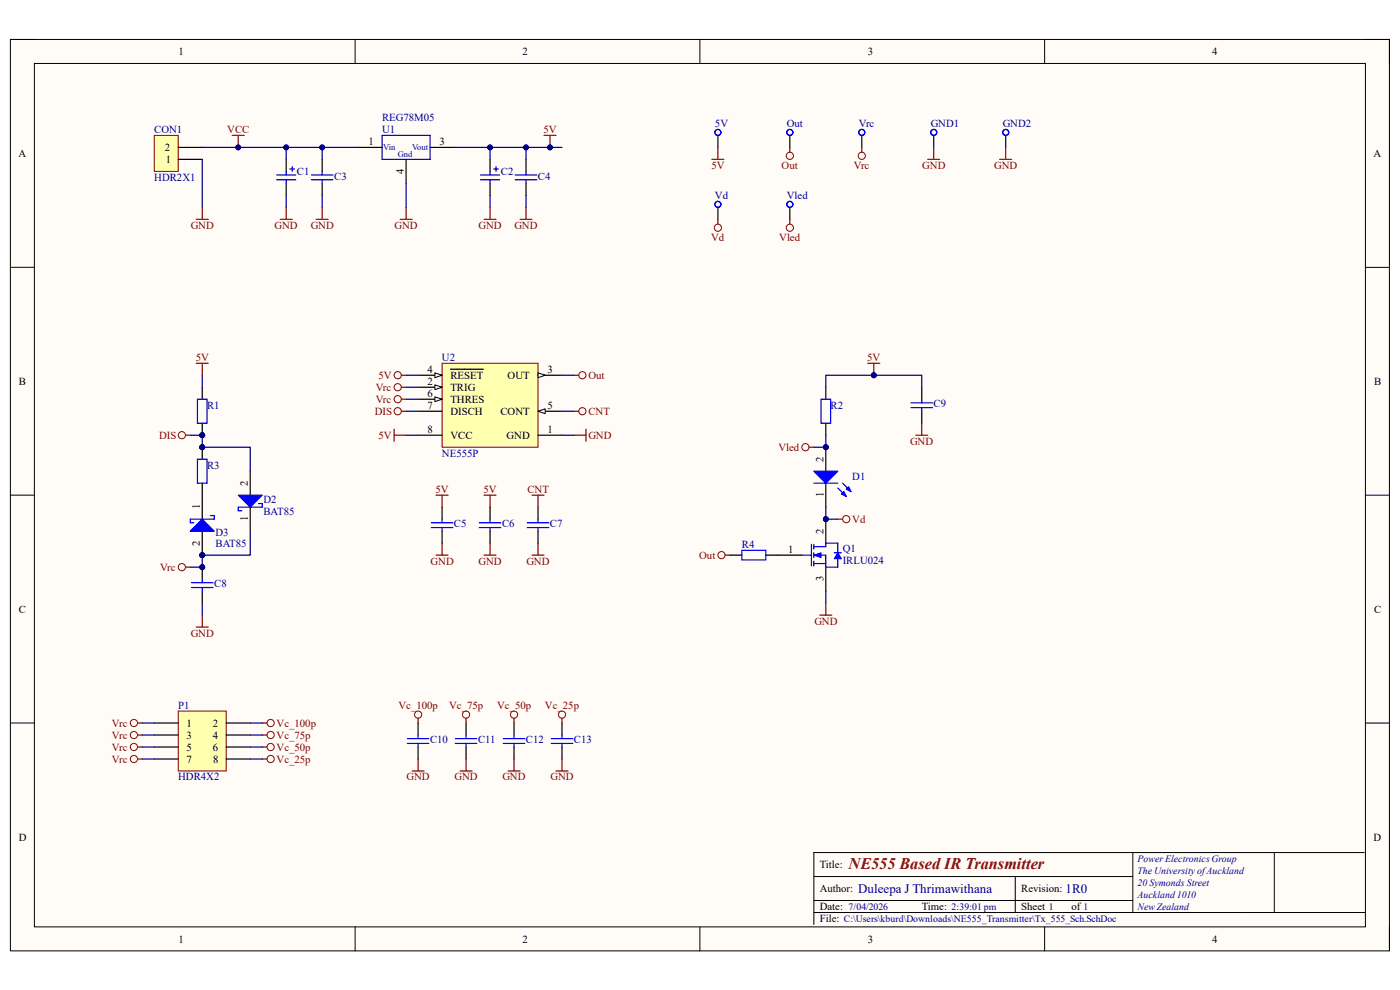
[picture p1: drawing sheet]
<svg xmlns="http://www.w3.org/2000/svg" width="297mm" height="210mm" viewBox="0 0 297 210" stroke-linecap="round" stroke-linejoin="round" font-family="sans-serif">
<path d="M2.2 8.4h292.6v193.3h-292.6z" fill-rule="evenodd" fill="#fffcf8"/>
<path d="M2.2 8.4h292.6v193.3h-292.6z" fill="none" stroke="#000" stroke-width=".21"/>
<path d="M7.3 13.5h282.4v183.1h-282.4z" fill-rule="evenodd" fill="#fffcf8"/>
<g fill="none" stroke="#000" stroke-width=".21">
<path d="M2.2 8.4h5.1M7.3 13.5h282.4v183.1h-282.4zM75.3 8.4v5.1M148.5 8.4v5.1M221.6 8.4v5.1M289.7 8.4h5.1v5.1M2.2 56.7h5.1M289.7 56.7h5.1M2.2 105h5.1M289.7 105.1h5.1M2.2 153.4h5.1M289.7 153.4h5.1"/>
<path d="M75.3 196.6v5.1M148.5 196.6v5.1M172.7 185.9h67.6M172.7 193.6h117M172.7 191h67.6M215.4 185.9v7.7M221.6 196.6v5.1M240.3 180.9v12.7M270.3 180.9v12.7M289.4 180.9h-116.7v15.2M294.8 196.6v5.1"/>
</g>
<path d="M93.8 77.1h20.3v17.8h-20.3z" fill-rule="evenodd" fill="#ffffb0"/>
<path d="M93.8 77.1h20.3v17.8h-20.3z" fill="none" stroke="#800000" stroke-width=".21"/>
<path d="M88.7 82.1h5.1M114.1 92.3h5.1" fill="none" stroke="#000" stroke-width=".25"/>
<path d="M92.3 81.6l1.5 .5-1.5 .6z" fill="#f8fcff"/>
<path d="M92.3 81.6l1.5 .5-1.5 .6z" fill="none" stroke="#000" stroke-width=".21"/>
<path d="M114.1 79.6h5.1" fill="none" stroke="#000" stroke-width=".25"/>
<path d="M114.1 79.1l1.6 .5-1.6 .5z" fill="#f8fcff"/>
<path d="M114.1 79.1l1.6 .5-1.6 .5z" fill="none" stroke="#000" stroke-width=".21"/>
<path d="M88.7 79.6h5.1" fill="none" stroke="#000" stroke-width=".25"/>
<path d="M92.3 79.1l1.5 .5-1.5 .5z" fill="#f8fcff"/>
<path d="M92.3 79.1l1.5 .5-1.5 .5z" fill="none" stroke="#000" stroke-width=".21"/>
<path d="M95.6 78.3h6.9M114.1 87.2h5.1" fill="none" stroke="#000" stroke-width=".25"/>
<path d="M114.1 87.2l1.6-.5v1z" fill="#f8fcff"/>
<path d="M114.1 87.2l1.6-.5v1z" fill="none" stroke="#000" stroke-width=".21"/>
<path d="M88.7 84.7h5.1" fill="none" stroke="#000" stroke-width=".25"/>
<path d="M92.3 84.2l1.5 .5-1.5 .5z" fill="#f8fcff"/>
<path d="M92.3 84.2l1.5 .5-1.5 .5z" fill="none" stroke="#000" stroke-width=".21"/>
<path d="M60.7 33.8v2.6M60.7 38.9v2.5M76 31.3h5.1M86.2 33.8v5.1M91.2 31.3h5.1M104 33.8v2.6M104 38.9v2.5M88.7 87.2h5.1M88.7 92.3h5.1" fill="none" stroke="#000" stroke-width=".25"/>
<g fill="none" stroke="#00f" stroke-width=".25">
<path d="M58.7 37.1h4M58.7 38.1h4M60.7 36.4v.7M60.7 38.1v.8M61.5 35.8h1M62 35.3v1.1M81.1 28.7v5.1M81.1 28.7h10.1v5.1h-10.1M101.9 37.1h4.1M101.9 38.1h4.1M104 36.4v.7M104 38.1v.8"/>
<path d="M104.7 35.9h1M105.2 35.3v1.1"/>
</g>
<path d="M49.3 28.7h2.5M50.5 28.7v2.6M59.4 46.5h2.6M60.7 44v2.5M67.1 46.5h2.5M68.3 44v2.5M84.9 46.5h2.5M86.2 44v2.5M102.7 46.5h2.5M104 44v2.5M110.3 46.5h2.6M111.6 44v2.5" fill="none" stroke="#800000" stroke-width=".25"/>
<circle cx="50.5" cy="31.3" r=".51" fill="#000080"/>
<circle cx="50.5" cy="31.3" r=".51" fill="none" stroke="#000080" stroke-width=".21"/>
<path d="M115.4 28.7h2.6M116.7 28.7v2.6" fill="none" stroke="#800000" stroke-width=".25"/>
<circle cx="116.7" cy="31.3" r=".51" fill="#000080"/>
<circle cx="116.7" cy="31.3" r=".51" fill="none" stroke="#000080" stroke-width=".21"/>
<path d="M32.7 28.7h5.1v7.7h-5.1z" fill-rule="evenodd" fill="#ffffb0"/>
<g fill="none" stroke="#800000" stroke-width=".21">
<path d="M32.7 28.7h5.1v7.7h-5.1z"/>
<circle cx="84.4" cy="79.6" r=".76"/>
<circle cx="123.6" cy="79.6" r=".76"/>
<circle cx="84.4" cy="82.1" r=".76"/>
<circle cx="84.4" cy="84.7" r=".76"/>
<circle cx="84.4" cy="87.2" r=".76"/>
<circle cx="123.6" cy="87.2" r=".76"/>
</g>
<path d="M37.8 33.8h5.1M37.8 31.3h5.1" fill="none" stroke="#000" stroke-width=".25"/>
<g fill="none" stroke="#800000" stroke-width=".25">
<path d="M41.6 46.5h2.6M42.9 44v2.5M85.1 79.6h1.1M121.8 79.6h1M83.6 92.3h2.6M83.6 91.1v2.5M85.1 87.2h1.1M85.1 82.1h1.1M85.1 84.7h1.1M121.8 92.3h2.5M121.8 87.2h1M124.3 91.1v2.5"/>
<path d="M92.5 117.8h2.6M92.5 105h2.6M93.8 105v2.6M93.8 115.2v2.6M102.7 117.8h2.5M102.7 105h2.5M104 105v2.6M104 115.2v2.6M112.9 117.8h2.5M112.9 105h2.5M114.1 105v2.6M114.1 115.2v2.6"/>
</g>
<circle cx="42.9" cy="120.3" r=".51" fill="#000080"/>
<circle cx="42.9" cy="120.3" r=".51" fill="none" stroke="#000080" stroke-width=".21"/>
<path d="M42.9 120.3v2.6M42.9 125.4v2.5" fill="none" stroke="#000" stroke-width=".25"/>
<circle cx="42.9" cy="120.3" r=".51" fill="#000080"/>
<circle cx="42.9" cy="120.3" r=".51" fill="none" stroke="#000080" stroke-width=".21"/>
<g fill="none" stroke="#00f" stroke-width=".25">
<path d="M66.1 37.1h4.5M66.1 38.1h4.5M68.3 36.4v.7M68.3 38.1v.8M109.3 37.1h4.6M109.3 38.1h4.6M111.6 36.4v.7M111.6 38.1v.8M91.5 110.9h4.6M91.5 111.9h4.6M93.8 110.1v.8M93.8 111.9v.8"/>
<path d="M101.7 110.9h4.6M101.7 111.9h4.6M104 110.1v.8M104 111.9v.8M111.8 110.9h4.6M111.8 111.9h4.6M114.1 110.1v.8M114.1 111.9v.8M40.6 123.6h4.6M40.6 124.6h4.6M42.9 122.9v.7M42.9 124.6v.8"/>
</g>
<path d="M68.3 33.8v2.6M68.3 38.9v2.5M111.6 33.8v2.6M111.6 38.9v2.5M93.8 107.6v2.5M93.8 112.7v2.5M104 107.6v2.5M104 112.7v2.5M114.1 107.6v2.5M114.1 112.7v2.5" fill="none" stroke="#000" stroke-width=".25"/>
<circle cx="42.9" cy="92.3" r=".51" fill="#000080"/>
<circle cx="42.9" cy="92.3" r=".51" fill="none" stroke="#000080" stroke-width=".21"/>
<path d="M42.9 82.1v2.6M42.9 89.8v2.5" fill="none" stroke="#000" stroke-width=".25"/>
<circle cx="42.9" cy="92.3" r=".51" fill="#000080"/>
<circle cx="42.9" cy="92.3" r=".51" fill="none" stroke="#000080" stroke-width=".21"/>
<path d="M41.9 84.7h2v5.1h-2z" fill="none" stroke="#00f" stroke-width=".25"/>
<circle cx="42.9" cy="94.9" r=".51" fill="#000080"/>
<circle cx="42.9" cy="94.9" r=".51" fill="none" stroke="#000080" stroke-width=".21"/>
<path d="M42.9 94.9v2.5" fill="none" stroke="#000" stroke-width=".25"/>
<circle cx="42.9" cy="94.9" r=".51" fill="#000080"/>
<circle cx="42.9" cy="94.9" r=".51" fill="none" stroke="#000080" stroke-width=".21"/>
<path d="M53.1 100v5M42.9 102.5v2.5M53.1 107.6v5.1" fill="none" stroke="#000" stroke-width=".25"/>
<path d="M41.9 97.4h2v5.1h-2zM54.9 106.8h.7v.8h-5.1v.8h.8" fill="none" stroke="#00f" stroke-width=".25"/>
<path d="M41.6 77.1h2.6M42.9 77.1v2.5M39.3 92.3h1.1M41.6 133h2.6M42.9 130.5v2.5" fill="none" stroke="#800000" stroke-width=".25"/>
<circle cx="38.6" cy="92.3" r=".76" fill="none" stroke="#800000" stroke-width=".21"/>
<path d="M50.5 105h5.1l-2.5 2.6z" fill="#00f"/>
<path d="M50.5 105h5.1l-2.5 2.6z" fill="none" stroke="#00f" stroke-width=".25"/>
<circle cx="42.9" cy="117.8" r=".51" fill="#000080"/>
<circle cx="42.9" cy="117.8" r=".51" fill="none" stroke="#000080" stroke-width=".21"/>
<path d="M42.9 112.7v5.1" fill="none" stroke="#000" stroke-width=".25"/>
<circle cx="42.9" cy="117.8" r=".51" fill="#000080"/>
<circle cx="42.9" cy="117.8" r=".51" fill="none" stroke="#000080" stroke-width=".21"/>
<path d="M42.9 105v5.1" fill="none" stroke="#000" stroke-width=".25"/>
<path d="M44.7 109.4h.8v.7h-5.1v.8h.7" fill="none" stroke="#00f" stroke-width=".25"/>
<path d="M40.4 112.7l2.5-2.6 2.6 2.6z" fill="#00f"/>
<path d="M40.4 112.7l2.5-2.6 2.6 2.6z" fill="none" stroke="#00f" stroke-width=".25"/>
<circle cx="38.6" cy="120.3" r=".76" fill="none" stroke="#800000" stroke-width=".21"/>
<path d="M39.3 120.3h1.1" fill="none" stroke="#800000" stroke-width=".25"/>
<circle cx="175.2" cy="110.1" r=".51" fill="#000080"/>
<circle cx="175.2" cy="110.1" r=".51" fill="none" stroke="#000080" stroke-width=".21"/>
<path d="M175.2 110.1v5.1" fill="none" stroke="#000" stroke-width=".25"/>
<circle cx="175.2" cy="110.1" r=".51" fill="#000080"/>
<circle cx="175.2" cy="110.1" r=".51" fill="none" stroke="#000080" stroke-width=".21"/>
<path d="M165 117.8h5.1M175.2 120.3v5.1" fill="none" stroke="#000" stroke-width=".25"/>
<path d="M170.1 117.8h2M172.1 115.5v4.6M172.7 115.5v1M172.7 117.3v1M172.7 119v1.1M172.7 116h2.5M172.7 117.8h2.5v2.5M172.7 119.5h2.5" fill="none" stroke="#00f" stroke-width=".25"/>
<path d="M172.7 117.8l1.5-.5v1z" fill="#00f"/>
<path d="M172.7 117.8l1.5-.5v1z" fill="none" stroke="#00f" stroke-width=".21"/>
<path d="M175.2 116v-.8h2.5v2.1M177.7 118.5v1.8h-2.5" fill="none" stroke="#00f" stroke-width=".25"/>
<path d="M177.7 117.3l.8 1.2h-1.5z" fill="#00f"/>
<path d="M177.7 117.3l.8 1.2h-1.5z" fill="none" stroke="#00f" stroke-width=".21"/>
<path d="M177 117.3h1.5" fill="none" stroke="#00f" stroke-width=".25"/>
<circle cx="175.2" cy="94.9" r=".51" fill="#000080"/>
<circle cx="175.2" cy="94.9" r=".51" fill="none" stroke="#000080" stroke-width=".21"/>
<path d="M175.2 94.9v5.1" fill="none" stroke="#000" stroke-width=".25"/>
<circle cx="175.2" cy="94.9" r=".51" fill="#000080"/>
<circle cx="175.2" cy="94.9" r=".51" fill="none" stroke="#000080" stroke-width=".21"/>
<path d="M175.2 102.5v5.1" fill="none" stroke="#000" stroke-width=".25"/>
<path d="M172.7 100h5l-2.5 2.5z" fill="#00f"/>
<path d="M172.7 100h5l-2.5 2.5zM177.7 103.5l1.8 1.8M178.8 102.5l1.7 1.8" fill="none" stroke="#00f" stroke-width=".25"/>
<path d="M178.5 104.8l.5-.5 .5 1z" fill="#00f"/>
<path d="M178.5 104.8l.5-.5 .5 1z" fill="none" stroke="#00f" stroke-width=".25"/>
<path d="M180 103.3l.5 1-1-.5z" fill="#00f"/>
<path d="M174.2 84.7h2v5.1h-2zM157.4 116.7h5.1v2.1h-5.1zM172.7 102.5h5M180 103.3l.5 1-1-.5z" fill="none" stroke="#00f" stroke-width=".25"/>
<path d="M175.2 82.1v2.6M175.2 89.8v2.5M154.8 117.8h2.6M162.5 117.8h2.5" fill="none" stroke="#000" stroke-width=".25"/>
<path d="M184.1 77.1h2.5M185.4 77.1v2.5" fill="none" stroke="#800000" stroke-width=".25"/>
<circle cx="185.4" cy="79.6" r=".51" fill="#000080"/>
<circle cx="185.4" cy="79.6" r=".51" fill="none" stroke="#000080" stroke-width=".21"/>
<g fill="none" stroke="#800000" stroke-width=".25">
<path d="M194.3 92.3h2.5M195.5 89.8v2.5M153.8 117.8h1M173.9 130.5h2.6M175.2 127.9v2.6M29.2 153.4h1M29.2 155.9h1M29.2 158.5h1M55.6 153.4h1M55.6 155.9h1M55.6 158.5h1M88.7 152.4v1"/>
<path d="M98.9 152.4v1M109.1 152.4v1M119.2 152.4v1M29.2 161h1M55.6 161h1M87.4 163.6h2.6M88.7 161v2.6M97.6 163.6h2.5M98.9 161v2.6M107.8 163.6h2.5M109.1 161v2.6M118 163.6h2.5"/>
<path d="M119.2 161v2.6"/>
</g>
<g fill="none" stroke="#800000" stroke-width=".21">
<circle cx="153.1" cy="117.8" r=".76"/>
<circle cx="28.4" cy="153.4" r=".76"/>
<circle cx="28.4" cy="158.5" r=".76"/>
<circle cx="28.4" cy="155.9" r=".76"/>
<circle cx="57.4" cy="153.4" r=".76"/>
<circle cx="57.4" cy="155.9" r=".76"/>
<circle cx="57.4" cy="158.5" r=".76"/>
<circle cx="88.7" cy="151.6" r=".76"/>
<circle cx="98.9" cy="151.6" r=".76"/>
<circle cx="109.1" cy="151.6" r=".76"/>
<circle cx="119.2" cy="151.6" r=".76"/>
<circle cx="28.4" cy="161" r=".76"/>
<circle cx="57.4" cy="161" r=".76"/>
</g>
<path d="M195.5 82.1v2.6M195.5 87.2v2.6M88.7 153.4v2.5M88.7 158.5v2.5M98.9 153.4v2.5M98.9 158.5v2.5M109.1 153.4v2.5M109.1 158.5v2.5M119.2 153.4v2.5M119.2 158.5v2.5" fill="none" stroke="#000" stroke-width=".25"/>
<g fill="none" stroke="#00f" stroke-width=".25">
<path d="M193.3 85.5h4.5M193.3 86.5h4.5M195.5 84.7v.8M195.5 86.5v.7M86.4 156.7h4.6M86.4 157.7h4.6M88.7 155.9v.8M88.7 157.7v.8M96.6 156.7h4.6M96.6 157.7h4.6M98.9 155.9v.8M98.9 157.7v.8"/>
<path d="M106.8 156.7h4.5M106.8 157.7h4.5M109.1 155.9v.8M109.1 157.7v.8M116.9 156.7h4.6M116.9 157.7h4.6M119.2 155.9v.8M119.2 157.7v.8"/>
</g>
<path d="M37.8 150.8h10.2v12.8h-10.2z" fill-rule="evenodd" fill="#ffffb0"/>
<g fill="none" stroke="#800000" stroke-width=".21">
<path d="M37.8 150.8h10.2v12.8h-10.2z"/>
<circle cx="167.6" cy="33.1" r=".76"/>
<circle cx="182.8" cy="33.1" r=".76"/>
<circle cx="152.3" cy="48.3" r=".76"/>
<circle cx="167.6" cy="48.3" r=".76"/>
<circle cx="170.9" cy="94.9" r=".76"/>
<circle cx="179.5" cy="110.1" r=".76"/>
</g>
<g fill="none" stroke="#000" stroke-width=".25">
<path d="M152.3 28.7v2.6M167.6 28.7v2.6M182.8 28.7v2.6M198.1 28.7v2.6M213.4 28.7v2.6M152.3 44v2.5M167.6 44v2.5M32.7 153.4h5.1M32.7 155.9h5.1M32.7 158.5h5.1M48 153.4h5.1M48 155.9h5.1"/>
<path d="M48 158.5h5.1M32.7 161h5.1M48 161h5.1"/>
</g>
<g fill="none" stroke="#00f" stroke-width=".25">
<circle cx="152.3" cy="28.1" r=".64"/>
<circle cx="167.6" cy="28.1" r=".64"/>
<circle cx="182.8" cy="28.1" r=".64"/>
<circle cx="198.1" cy="28.1" r=".64"/>
<circle cx="213.4" cy="28.1" r=".64"/>
<circle cx="152.3" cy="43.4" r=".64"/>
<circle cx="167.6" cy="43.4" r=".64"/>
</g>
<path d="M151 33.8h2.6M152.3 31.3v2.5M167.6 31.3v1M182.8 31.3v1M196.8 33.8h2.6M198.1 31.3v2.5M212.1 33.8h2.5M213.4 31.3v2.5M152.3 46.5v1.1M167.6 46.5v1.1M171.6 94.9h1.1M177.7 110.1h1.1" fill="none" stroke="#800000" stroke-width=".25"/>
<path d="M42.9 31.3h33.1" fill="none" stroke="#000080" stroke-width=".25"/>
<circle cx="68.3" cy="31.3" r=".51" fill="#000080"/>
<circle cx="68.3" cy="31.3" r=".51" fill="none" stroke="#000080" stroke-width=".21"/>
<circle cx="60.7" cy="31.3" r=".51" fill="#000080"/>
<circle cx="60.7" cy="31.3" r=".51" fill="none" stroke="#000080" stroke-width=".21"/>
<circle cx="50.5" cy="31.3" r=".51" fill="#000080"/>
<circle cx="50.5" cy="31.3" r=".51" fill="none" stroke="#000080" stroke-width=".21"/>
<path d="M96.3 31.3h22.9" fill="none" stroke="#000080" stroke-width=".25"/>
<circle cx="104" cy="31.3" r=".51" fill="#000080"/>
<circle cx="104" cy="31.3" r=".51" fill="none" stroke="#000080" stroke-width=".21"/>
<circle cx="111.6" cy="31.3" r=".51" fill="#000080"/>
<circle cx="111.6" cy="31.3" r=".51" fill="none" stroke="#000080" stroke-width=".21"/>
<circle cx="116.7" cy="31.3" r=".51" fill="#000080"/>
<circle cx="116.7" cy="31.3" r=".51" fill="none" stroke="#000080" stroke-width=".21"/>
<path d="M104 31.3v2.5" fill="none" stroke="#000080" stroke-width=".25"/>
<circle cx="104" cy="31.3" r=".51" fill="#000080"/>
<circle cx="104" cy="31.3" r=".51" fill="none" stroke="#000080" stroke-width=".21"/>
<path d="M111.6 31.3v2.5" fill="none" stroke="#000080" stroke-width=".25"/>
<circle cx="111.6" cy="31.3" r=".51" fill="#000080"/>
<circle cx="111.6" cy="31.3" r=".51" fill="none" stroke="#000080" stroke-width=".21"/>
<path d="M60.7 31.3v2.5" fill="none" stroke="#000080" stroke-width=".25"/>
<circle cx="60.7" cy="31.3" r=".51" fill="#000080"/>
<circle cx="60.7" cy="31.3" r=".51" fill="none" stroke="#000080" stroke-width=".21"/>
<path d="M68.3 31.3v2.5" fill="none" stroke="#000080" stroke-width=".25"/>
<circle cx="68.3" cy="31.3" r=".51" fill="#000080"/>
<circle cx="68.3" cy="31.3" r=".51" fill="none" stroke="#000080" stroke-width=".21"/>
<g fill="none" stroke="#000080" stroke-width=".25">
<path d="M42.9 33.8v10.2M86.2 38.9v5.1M60.7 41.4v2.6M68.3 41.4v2.6M104 41.4v2.6M111.6 41.4v2.6M42.9 79.6v2.5M86.2 79.6h2.5M119.2 79.6h2.6M42.9 92.3v2.6M86.2 92.3h2.5M86.2 82.1h2.5"/>
<path d="M86.2 84.7h2.5M86.2 87.2h2.5M119.2 92.3h2.6M119.2 87.2h2.6"/>
</g>
<circle cx="42.9" cy="94.9" r=".51" fill="#000080"/>
<circle cx="42.9" cy="94.9" r=".51" fill="none" stroke="#000080" stroke-width=".21"/>
<circle cx="42.9" cy="92.3" r=".51" fill="#000080"/>
<circle cx="42.9" cy="92.3" r=".51" fill="none" stroke="#000080" stroke-width=".21"/>
<path d="M40.4 92.3h2.5M42.9 127.9v2.6" fill="none" stroke="#000080" stroke-width=".25"/>
<circle cx="42.9" cy="92.3" r=".51" fill="#000080"/>
<circle cx="42.9" cy="92.3" r=".51" fill="none" stroke="#000080" stroke-width=".21"/>
<path d="M42.9 94.9h10.2v5.1" fill="none" stroke="#000080" stroke-width=".25"/>
<circle cx="42.9" cy="94.9" r=".51" fill="#000080"/>
<circle cx="42.9" cy="94.9" r=".51" fill="none" stroke="#000080" stroke-width=".21"/>
<path d="M53.1 112.7v5.1h-10.2" fill="none" stroke="#000080" stroke-width=".25"/>
<circle cx="42.9" cy="117.8" r=".51" fill="#000080"/>
<circle cx="42.9" cy="117.8" r=".51" fill="none" stroke="#000080" stroke-width=".21"/>
<path d="M42.9 117.8v2.5h-2.5" fill="none" stroke="#000080" stroke-width=".25"/>
<circle cx="42.9" cy="117.8" r=".51" fill="#000080"/>
<circle cx="42.9" cy="117.8" r=".51" fill="none" stroke="#000080" stroke-width=".21"/>
<circle cx="42.9" cy="120.3" r=".51" fill="#000080"/>
<circle cx="42.9" cy="120.3" r=".51" fill="none" stroke="#000080" stroke-width=".21"/>
<path d="M185.4 79.6h-10.2v2.5" fill="none" stroke="#000080" stroke-width=".25"/>
<circle cx="185.4" cy="79.6" r=".51" fill="#000080"/>
<circle cx="185.4" cy="79.6" r=".51" fill="none" stroke="#000080" stroke-width=".21"/>
<path d="M175.2 107.6v2.5h2.5M175.2 125.4v2.5" fill="none" stroke="#000080" stroke-width=".25"/>
<circle cx="175.2" cy="110.1" r=".51" fill="#000080"/>
<circle cx="175.2" cy="110.1" r=".51" fill="none" stroke="#000080" stroke-width=".21"/>
<path d="M175.2 92.3v2.6h-2.5" fill="none" stroke="#000080" stroke-width=".25"/>
<circle cx="175.2" cy="94.9" r=".51" fill="#000080"/>
<circle cx="175.2" cy="94.9" r=".51" fill="none" stroke="#000080" stroke-width=".21"/>
<path d="M185.4 79.6h10.1v2.5" fill="none" stroke="#000080" stroke-width=".25"/>
<circle cx="185.4" cy="79.6" r=".51" fill="#000080"/>
<circle cx="185.4" cy="79.6" r=".51" fill="none" stroke="#000080" stroke-width=".21"/>
<path d="M30.2 153.4h2.5M30.2 155.9h2.5M30.2 158.5h2.5M53.1 153.4h2.5M53.1 155.9h2.5M53.1 158.5h2.5M30.2 161h2.5M53.1 161h2.5" fill="none" stroke="#000080" stroke-width=".25"/>
<text font-size="3.4" fill="#800000" x="180" y="184.4">NE555 Based IR Transmitter</text>
<g font-size="2.8" fill="#000080">
<text x="182.1" y="189.4">Duleepa J Thrimawithana</text>
<text x="226.1" y="189.4">1R0</text>
</g>
<g font-size="2.3">
<text x="37.9" y="11.7">1</text>
<text x="110.9" y="11.7">2</text>
<text x="184.1" y="11.7">3</text>
<text x="257.1" y="11.7">4</text>
<text x="3.9" y="33.3">A</text>
<text x="35" y="32">2</text>
<text x="35.2" y="34.6">1</text>
<text x="78.1" y="30.7">1</text>
<text x="93.3" y="30.7">3</text>
<text x="291.4" y="33.3">A</text>
<text x="85.6" y="36.9" transform="rotate(-90 85.6 36.9)">4</text>
<text x="4" y="81.6">B</text>
<text x="90.7" y="81.6">2</text>
<text x="90.7" y="79.1">4</text>
<text x="95.5" y="82.9">TRIG</text>
<text x="95.5" y="80.3">RESET</text>
<text x="107.7" y="80.3">OUT</text>
<text x="116.2" y="79.1">3</text>
<text x="291.5" y="81.6">B</text>
<text x="90.7" y="84.2">6</text>
<text x="90.7" y="86.7">7</text>
<text x="95.5" y="85.4">THRES</text>
<text x="95.5" y="88">DISCH</text>
<text x="106.2" y="88">CONT</text>
<text x="116.2" y="86.7">5</text>
<text x="90.7" y="91.8">8</text>
<text x="95.5" y="93.1">VCC</text>
<text x="107.5" y="93.1">GND</text>
<text x="116.2" y="91.8">1</text>
<text x="174.7" y="97.9" transform="rotate(-90 174.7 97.9)">2</text>
<text x="52.6" y="103" transform="rotate(-90 52.6 103)">2</text>
<text x="174.7" y="105.4" transform="rotate(-90 174.7 105.4)">1</text>
<text x="42.4" y="108.1" transform="rotate(-90 42.4 108.1)">1</text>
<text x="52.6" y="110.5" transform="rotate(-90 52.6 110.5)">1</text>
<text x="174.7" y="113.2" transform="rotate(-90 174.7 113.2)">2</text>
<text x="42.4" y="115.8" transform="rotate(-90 42.4 115.8)">2</text>
<text x="167.2" y="117.3">1</text>
<text x="174.7" y="123.3" transform="rotate(-90 174.7 123.3)">3</text>
<text x="4" y="130">C</text>
<text x="291.5" y="130">C</text>
<text x="39.6" y="154.1">1</text>
<text x="45.2" y="154.1">2</text>
<text x="39.6" y="156.7">3</text>
<text x="39.6" y="159.2">5</text>
<text x="39.6" y="161.8">7</text>
<text x="45.1" y="156.7">4</text>
<text x="45.2" y="159.2">6</text>
<text x="45.2" y="161.8">8</text>
<text x="4" y="178.3">D</text>
<text x="291.4" y="178.3">D</text>
<text x="173.9" y="184.1">Title:</text>
<text x="173.9" y="189.2">Author:</text>
<text x="216.7" y="189.2">Revision:</text>
<text x="173.9" y="193">Date: 7/04/2026</text>
<text x="173.9" y="195.6">File: C:\Users\kburd\Downloads\NE555_Transmitter\Tx_555_Sch.SchDoc</text>
<text x="195.5" y="193">Time: 2:39:01 pm</text>
<text x="216.7" y="193">Sheet 1</text>
<text x="227.3" y="193">of 1</text>
<text x="37.9" y="199.9">1</text>
<text x="110.9" y="199.9">2</text>
<text x="184.1" y="199.9">3</text>
<text x="257.1" y="199.9">4</text>
</g>
<g font-size="2.3" fill="#000080">
<text x="32.7" y="28.2">CON1</text>
<text x="81.1" y="28.2">U1</text>
<text x="81.1" y="25.7">REG78M05</text>
<text x="151.7" y="26.9">5V</text>
<text x="166.9" y="26.9">Out</text>
<text x="182.2" y="26.9">Vrc</text>
<text x="197.4" y="26.9">GND1</text>
<text x="212.7" y="26.9">GND2</text>
<text x="32.7" y="38.4">HDR2X1</text>
<text x="63" y="37.1">C1</text>
<text x="70.9" y="38.1">C3</text>
<text x="106.3" y="37.1">C2</text>
<text x="114.1" y="38.1">C4</text>
<text x="151.7" y="42.2">Vd</text>
<text x="166.9" y="42.2">Vled</text>
<text x="93.8" y="76.5">U2</text>
<text x="43.9" y="86.7">R1</text>
<text x="176.2" y="86.7">R2</text>
<text x="198.1" y="86.4">C9</text>
<text x="43.9" y="99.4">R3</text>
<text x="93.8" y="96.9">NE555P</text>
<text x="180.8" y="101.7">D1</text>
<text x="55.9" y="106.8">D2</text>
<text x="45.7" y="113.7">D3</text>
<text x="55.9" y="109.3">BAT85</text>
<text x="96.3" y="111.9">C5</text>
<text x="106.5" y="111.9">C6</text>
<text x="116.7" y="111.9">C7</text>
<text x="45.7" y="116">BAT85</text>
<text x="157.4" y="116.2">R4</text>
<text x="178.8" y="117">Q1</text>
<text x="178.8" y="119.5">IRLU024</text>
<text x="45.5" y="124.6">C8</text>
<text x="37.8" y="150.3">P1</text>
<text x="91.2" y="157.7">C10</text>
<text x="101.4" y="157.7">C11</text>
<text x="111.6" y="157.7">C12</text>
<text x="121.8" y="157.7">C13</text>
<text x="37.8" y="165.6">HDR4X2</text>
</g>
<g font-size="2.3" fill="#800000">
<text x="48.2" y="28.2">VCC</text>
<text x="115.3" y="28.2">5V</text>
<text x="150.9" y="35.9">5V</text>
<text x="165.8" y="35.9">Out</text>
<text x="181.1" y="35.9">Vrc</text>
<text x="195.7" y="35.9">GND</text>
<text x="210.9" y="35.9">GND</text>
<text x="40.5" y="48.6">GND</text>
<text x="58.3" y="48.6">GND</text>
<text x="65.9" y="48.6">GND</text>
<text x="83.7" y="48.6">GND</text>
<text x="101.5" y="48.6">GND</text>
<text x="109.1" y="48.6">GND</text>
<text x="150.9" y="51.1">Vd</text>
<text x="165.3" y="51.1">Vled</text>
<text x="41.5" y="76.5">5V</text>
<text x="184" y="76.5">5V</text>
<text x="79.7" y="82.9">Vrc</text>
<text x="80.3" y="80.3">5V</text>
<text x="124.8" y="80.3">Out</text>
<text x="79.5" y="88">DIS</text>
<text x="79.7" y="85.4">Vrc</text>
<text x="124.8" y="88">CNT</text>
<text x="33.7" y="93.1">DIS</text>
<text x="80.3" y="93.1">5V</text>
<text x="124.8" y="93.1">GND</text>
<text x="165.1" y="95.6">Vled</text>
<text x="193.1" y="94.4">GND</text>
<text x="92.4" y="104.5">5V</text>
<text x="102.6" y="104.5">5V</text>
<text x="111.9" y="104.5">CNT</text>
<text x="180.8" y="110.9">Vd</text>
<text x="91.4" y="119.8">GND</text>
<text x="101.5" y="119.8">GND</text>
<text x="111.7" y="119.8">GND</text>
<text x="148.3" y="118.5">Out</text>
<text x="34" y="121.1">Vrc</text>
<text x="40.5" y="135">GND</text>
<text x="172.8" y="132.5">GND</text>
<text x="23.7" y="154.1">Vrc</text>
<text x="58.7" y="154.1">Vc_100p</text>
<text x="84.5" y="150.3">Vc_100p</text>
<text x="95.3" y="150.3">Vc_75p</text>
<text x="105.5" y="150.3">Vc_50p</text>
<text x="115.6" y="150.3">Vc_25p</text>
<text x="23.7" y="156.7">Vrc</text>
<text x="23.7" y="159.2">Vrc</text>
<text x="23.7" y="161.8">Vrc</text>
<text x="58.7" y="156.7">Vc_75p</text>
<text x="58.7" y="159.2">Vc_50p</text>
<text x="58.7" y="161.8">Vc_25p</text>
<text x="86.2" y="165.6">GND</text>
<text x="96.4" y="165.6">GND</text>
<text x="106.6" y="165.6">GND</text>
<text x="116.8" y="165.6">GND</text>
</g>
<g font-size="2.1" fill="#000080">
<text x="241.3" y="182.9">Power Electronics Group</text>
<text x="241.3" y="185.5">The University of Auckland</text>
<text x="241.3" y="188">20 Symonds Street</text>
<text x="241.3" y="190.5">Auckland 1010</text>
<text x="241.3" y="193.1">New Zealand</text>
</g>
<g font-size="1.8" fill="#000080">
<text x="81.3" y="31.9">Vin</text>
<text x="84.4" y="33.4">Gnd</text>
<text x="87.4" y="31.9">Vout</text>
</g>
</svg>
